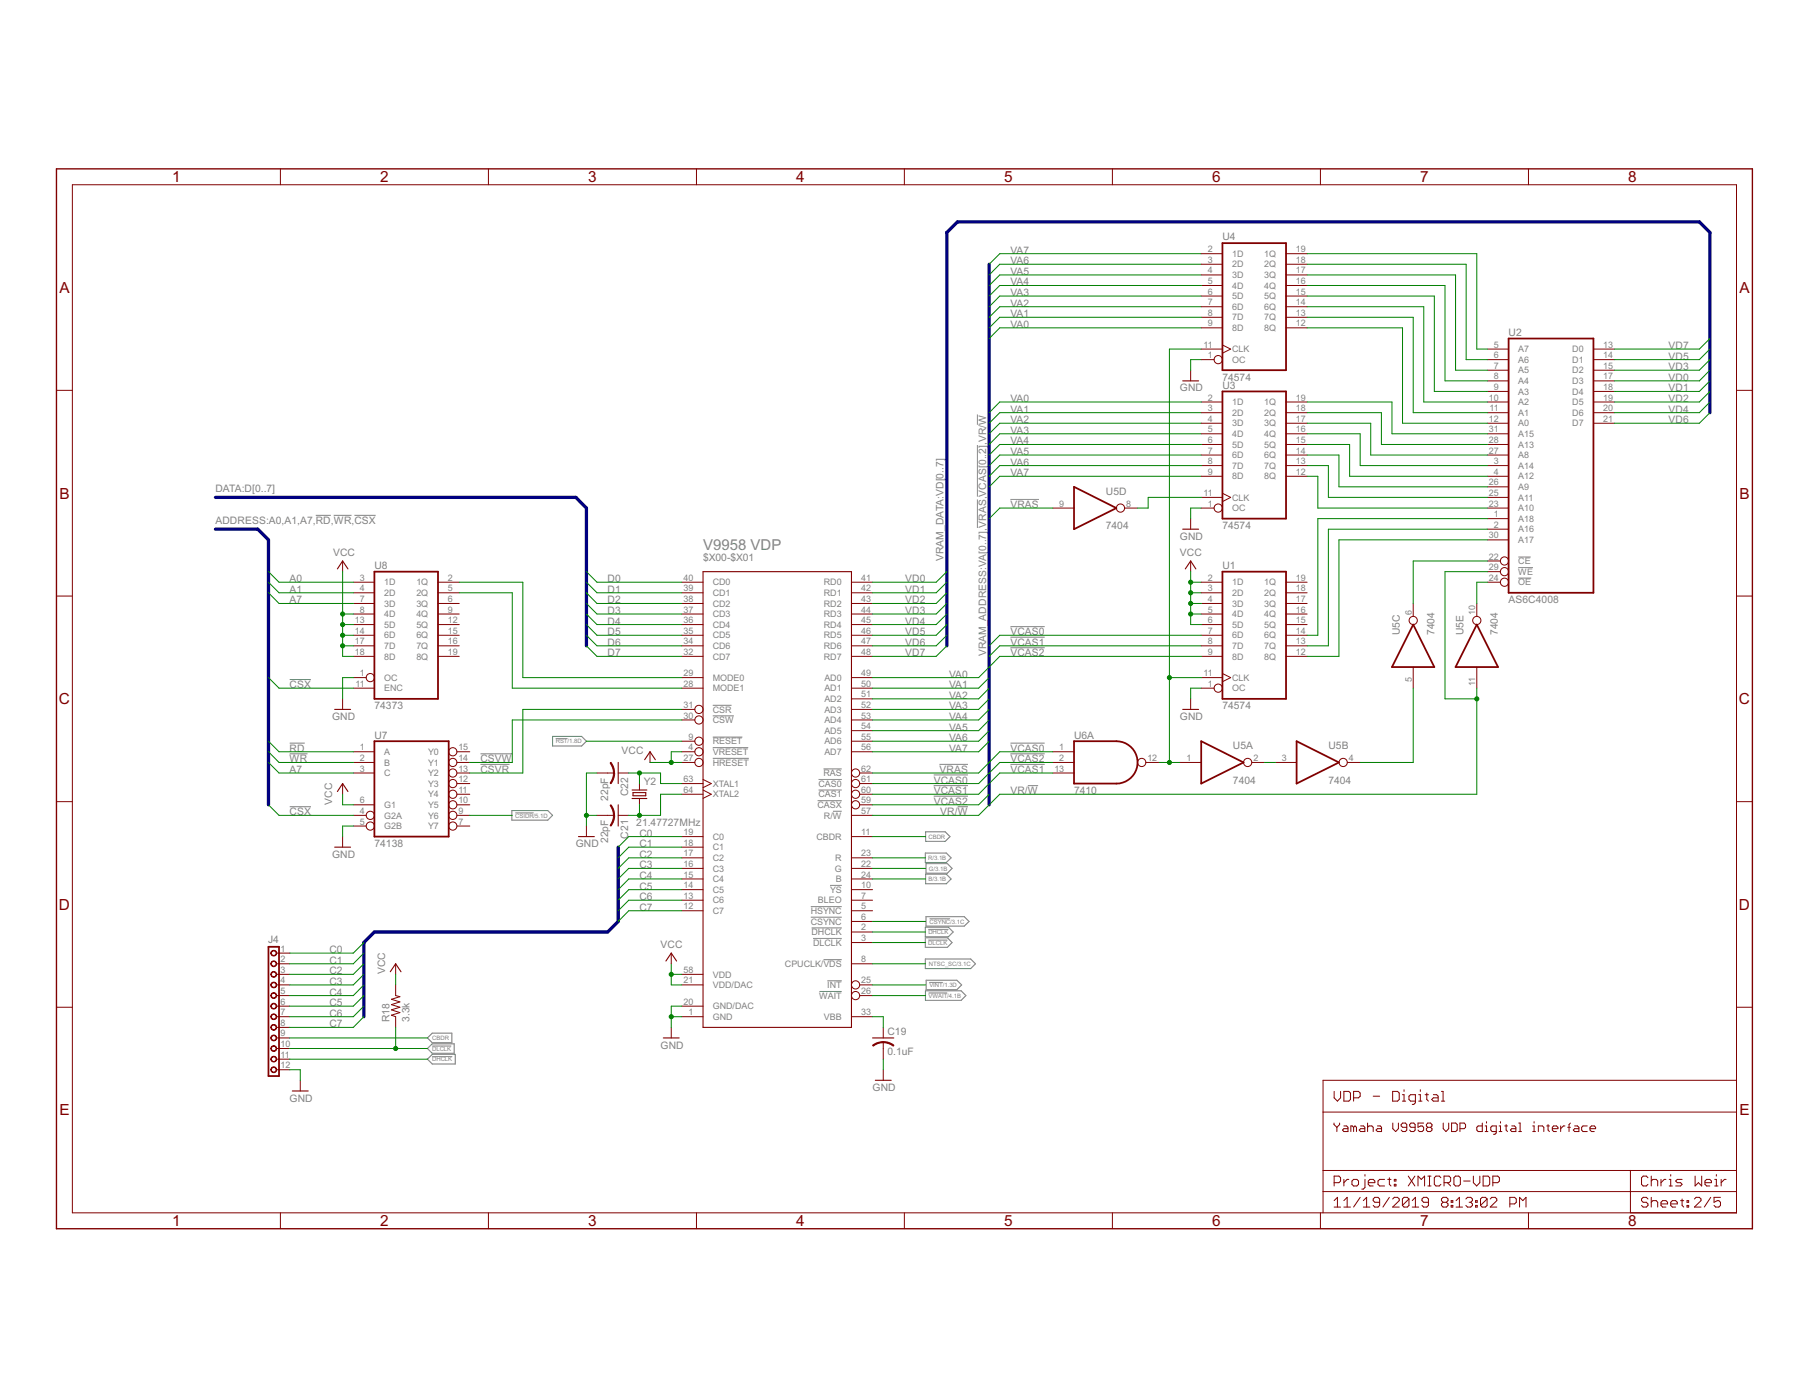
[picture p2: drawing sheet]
<svg xmlns="http://www.w3.org/2000/svg" width="279mm" height="216mm" viewBox="0 0 279 216" stroke-linecap="round" stroke-linejoin="round" font-family="sans-serif">
<g fill="none" stroke="#808080" stroke-width=".15">
<path d="M48.8 79.6h2.3M51.5 79.6h2.8M54.7 79.6h3.3M151 64v1.6M151 68.7v8M151 77.1v4.4M156.1 77.1h4.4M156.1 98.4h5.3M156.1 96.8h5.3M234.5 87.7h2.3M234.5 89.3h2M234.5 86h1.9"/>
<path d="M44.7 114.8h2.4M44.7 116.4h2.8M44.7 104.9h3.3M74.2 116.4h4.9M74.2 118h4.5M85.8 114.1h1.9M110.1 108.9h2.9M110.1 110.6h3.2M110.1 113.8h4.6M110.1 115.5h5.5M110.1 117.1h5.6M127.2 118.7h2.8"/>
<path d="M144.2 119.7h5.3M145.1 118h4.4M156.1 114.8h5.3M156.1 116.4h5.3M156.1 118h5.3M156.1 100h5.3M44.7 124.6h3.3M79.6 125.5h2.8M126.3 123.7h3.7M126.4 120.4h3.6M126.4 122h3.6M128.2 136.7h1.8"/>
<path d="M128.7 125.3h1.3M144.2 121.3h5.3M144.2 123h5.3M147.9 124.6h1.6M158.7 121.3h1.6M125.2 140h4.8M125.2 141.6h4.8M125.3 143.3h4.7M125.6 144.9h4.4M126.6 153.1h3.4M127.2 148.2h2.8M127.8 151.5h2.2"/>
<path d="M143.4 145.2h2.9M143.4 143.5h3.1M143.4 153.4h2.9M143.5 151.7h2.1M143.6 141.9h3.1M66.8 161.5h2.9M66.8 163.2h3"/>
</g>
<g fill="none" stroke="#808080" stroke-width=".17">
<path d="M85.3 113.7h4.5l.8 .8-.8 .7h-4.5zM79.1 125.2h5.5l.7 .7-.7 .8h-5.5zM142.9 131.7h3.3l.7 .8-.7 .7h-3.3zM143 135h3.2l.7 .7-.7 .8h-3.2zM143 128.5h3l.7 .7-.7 .7h-3zM143 133.4h3.3l.7 .7-.7 .8h-3.3zM142.9 143.2h3.6l.7 .7-.7 .8h-3.6zM142.9 144.8h3.4l.7 .8-.7 .7h-3.4zM142.9 148.1h7l.8 .7-.8 .8h-7zM142.9 153h5.5l.8 .8-.8 .7h-5.5zM143 141.6h5.9l.8 .7-.8 .7h-5.9zM143 151.4h4.8l.7 .7-.7 .7h-4.8z"/>
<path d="M66 160.3l.8-.7h3v1.4h-3zM66 161.9l.8-.7h3.3v1.5h-3.3zM66 163.6l.8-.8h3.5v1.5h-3.5z"/>
</g>
<path d="M8.7 26.1h262v163.7h-262z" fill="none" stroke="#800000" stroke-width=".21"/>
<g fill="none" stroke="#800000" stroke-width=".15">
<path d="M11.2 28.5h257v158.8h-257zM43.3 26.1v2.4M75.4 26.1v2.4M107.6 26.1v2.4M139.7 26.1v2.4M171.8 26.1v2.4M185.5 39.2h3.3M198.6 39.2h3.3M203.9 26.1v2.4M236.1 26.1v2.4M183.9 57.2v1.6M185.5 55.5h2"/>
<path d="M185.5 53.9h3.3M185.5 40.8h3.3M185.5 42.5h3.3M185.5 44.1h3.3M185.5 45.7h3.3M185.5 47.4h3.3M185.5 49h3.3M185.5 50.6h3.3M188.8 53.3l1.3 .6-1.3 .6M198.6 40.8h3.3M198.6 42.5h3.3M198.6 44.1h3.3"/>
<path d="M198.6 45.7h3.3M198.6 47.4h3.3M198.6 49h3.3M198.6 50.6h3.3M229.7 58.8h3.3M229.7 57.2h3.3M229.7 55.5h3.3M229.7 53.9h3.3M246.1 58.8h3.3M246.1 57.2h3.3M246.1 55.5h3.3M246.1 53.9h3.3"/>
<path d="M8.7 60.3h2.5M162.6 78.5h3.3M173.7 78.5h2M185.5 65.4h3.3M185.5 63.7h3.3M185.5 62.1h3.3M185.5 70.3h3.3M185.5 78.5h2M185.5 76.8h3.3M185.5 73.6h3.3M185.5 68.6h3.3M185.5 71.9h3.3"/>
<path d="M185.5 67h3.3M188.8 76.2l1.3 .6-1.3 .7M198.6 65.4h3.3M198.6 63.7h3.3M198.6 62.1h3.3M198.6 70.3h3.3M198.6 73.6h3.3M198.6 68.6h3.3M198.6 71.9h3.3M198.6 67h3.3M229.7 65.4h3.3M229.7 63.7h3.3"/>
<path d="M229.7 62.1h3.3M229.7 60.5h3.3M229.7 70.3h3.3M229.7 75.2h3.3M229.7 78.5h3.3M229.7 76.8h3.3M229.7 73.6h3.3M229.7 68.6h3.3M229.7 71.9h3.3M229.7 67h3.3M246.1 65.4h3.3M246.1 63.7h3.3"/>
<path d="M246.1 62.1h3.3M246.1 60.5h3.3M268.2 60.3h2.5M8.7 92.1h2.5M52.9 86.6v1.7M54.6 89.9h3.2M54.6 91.5h3.2M54.6 93.2h3.2M54.6 94.8h3.2M54.6 96.5h3.2M54.6 98.1h3.2M54.6 99.7h3.2"/>
<path d="M67.6 89.9h3.3M67.6 91.5h3.3M67.6 93.2h3.3M67.6 94.8h3.3M67.6 96.5h3.3M67.6 98.1h3.3M67.6 99.7h3.3M105.3 89.9h3.3M105.3 91.5h3.3M105.3 93.2h3.3M105.3 94.8h3.3M105.3 96.5h3.3"/>
<path d="M105.3 98.1h3.3M105.3 99.7h3.3M131.5 89.9h3.3M131.5 91.5h3.3M131.5 93.2h3.3M131.5 94.8h3.3M131.5 96.5h3.3M131.5 98.1h3.3M131.5 99.7h3.3M183.9 80.1v1.6M183.9 86.6v1.7M185.5 89.9h3.3"/>
<path d="M185.5 91.5h3.3M185.5 93.2h3.3M185.5 94.8h3.3M185.5 96.5h3.3M185.5 98.1h3.3M185.5 99.7h3.3M198.6 89.9h3.3M198.6 91.5h3.3M198.6 93.2h3.3M198.6 94.8h3.3M198.6 96.5h3.3M198.6 98.1h3.3"/>
<path d="M198.6 99.7h3.3M218.3 93.2v2M228.1 93.2v2M229.7 89.9h2M229.7 81.7h3.3M229.7 88.3h2M229.7 86.6h2M229.7 83.4h3.3M229.7 80.1h3.3M268.2 92.1h2.5M52.9 107.9v1.7M54.6 104.6h2"/>
<path d="M54.6 106.3h3.2M54.6 119.4h3.2M54.6 101.4h3.2M54.6 116.1h3.2M54.6 117.8h3.2M67.6 101.4h3.3M70.6 119.4h2M70.6 116.1h2M70.6 117.8h2M92.2 119.4h2.6M95.5 119.4h1.6M100.4 116.1v1.7"/>
<path d="M105.3 104.6h3.3M105.3 106.3h3.3M105.3 109.6h2M105.3 111.2h2M105.3 114.5h2M105.3 101.4h3.3M105.3 116.1h2M105.3 117.8h2M131.5 104.6h3.3M131.5 106.3h3.3M131.5 109.6h3.3M131.5 111.2h3.3"/>
<path d="M131.5 107.9h3.3M131.5 112.8h3.3M131.5 114.5h3.3M131.5 101.4h3.3M131.5 116.1h3.3M132.8 119.4h2M162.6 119.4h3.3M162.6 116.1h3.3M162.6 117.8h3.3M177 117.8h2M182.2 117.8h3.3M183.9 107.9v1.7"/>
<path d="M185.5 104.6h3.3M185.5 106.3h2M185.5 101.4h3.3M188.8 104l1.3 .6-1.3 .7M193.4 117.8h1.9M197 117.8h3.3M198.6 101.4h3.3M208.1 117.8h2M218.3 103v3.3M228.1 103v3.3M8.7 123.8h2.5M52.9 121v1.7"/>
<path d="M52.9 129.2v1.6M54.6 124.3h3.2M54.6 125.9h2M54.6 127.6h2M70.6 121h2M70.6 122.7h2M70.6 124.3h2M70.6 125.9h2M70.6 127.6h2M90.6 127.6v1.6M92.2 125.9h2.6M95.5 125.9h1.6"/>
<path d="M98.8 121v1M98.8 123.3v1M105.3 121h3.3M105.3 122.7h3.3M105.3 134.1h3.3M105.3 132.5h3.3M105.3 135.7h3.3M105.3 137.4h3.3M105.3 139h3.3M105.3 129.2h3.3M105.3 130.8h3.3M108.6 120.4l1.3 .6-1.3 .6"/>
<path d="M108.6 122l1.3 .7-1.3 .6M131.5 125.9h3.3M131.5 134.1h3.3M131.5 132.5h3.3M131.5 135.7h3.3M131.5 137.4h3.3M131.5 139h3.3M131.5 129.2h3.3M132.8 121h2M132.8 122.7h2M132.8 124.3h2M268.2 123.8h2.5"/>
<path d="M8.7 155.6h2.5M42.7 148.8h2M42.7 152.1h2M42.7 153.8h2M42.7 150.5h2M42.7 157h2M42.7 155.4h2M42.7 147.2h2M42.7 158.7h2M61.1 152.1v1.7l.7 .1-1.3 .4 1.3 .4-1.3 .5 1.3 .4-1.3 .4 1.3 .4-1.3 .4 .6 .2v1.7M61.1 148.8v1.7M103.7 147.2v1.6"/>
<path d="M103.7 158.7v1.6M105.3 140.7h3.3M105.3 152.1h3.3M105.3 150.5h3.3M105.3 157h3.3M105.3 155.4h3.3M131.5 140.7h3.3M131.5 142.3h3.3M131.5 143.9h3.3M131.5 145.6h3.3M131.5 148.8h3.3M131.5 157h3.3"/>
<path d="M132.8 152.1h2M132.8 153.8h2M136.4 158.7v1.6M268.2 155.6h2.5M42.7 160.3h2M42.7 161.9h2M42.7 163.6h2M42.7 165.2h2M46.4 166.8v1.7M136.4 161v2.6M136.4 165.2v1.6M204.3 171.7h63.9"/>
<path d="M206 173.4v.3l.5 .4M206.1 168.6v.9l.5 .6 .5-.6v-.9M206.5 174.1v.7M206.9 173.4v.3l-.4 .4M207.6 168.6h.7l.3 .2v1l-.3 .3h-.7zM207.6 173.9h.4l.2 .2v.7h-.6l-.3-.3 .3-.2h.6M209.1 169.5h.7l.3-.2v-.5l-.3-.2h-.7v1.5M209.1 174.1v.7M209.1 174.1l-.2-.2h-.3v.9M209.1 174.1l.2-.2 .2 .2v.7M210.1 173.9h.5l.2 .2v.7h-.7l-.2-.3 .2-.2h.7M211.2 174.1l.3-.2h.4l.2 .2v.7"/>
<path d="M211.2 173.4v1.4M212.1 169.3h1M212.7 173.9h.5l.2 .2v.7h-.7l-.2-.3 .2-.2h.7M215.1 168.6h.8l.2 .2v1l-.2 .3h-.8zM215.1 173.4v.9l.5 .5 .4-.5v-.9M216.6 170.1h.5M216.6 169.1h.3v1M216.9 168.3v.3M217.3 174.1h-.7l-.2-.2v-.2l.2-.3h.5l.2 .3v.8l-.2 .3h-.5l-.2-.3M218.6 174.1h-.7l-.2-.2v-.2l.2-.3h.5l.2 .3v.8l-.2 .3h-.5l-.2-.3M218.6 170.1h-.7l-.3-.3v-.5l.3-.2h.7v1.2l-.2 .3h-.3M219.1 170.1h.5"/>
<path d="M219.1 169.1h.3v1M219.4 168.3v.3M219.9 173.4h-.9v.7l.6-.2 .3 .2v.4l-.3 .3h-.4l-.2-.3M220.1 169.1h.5M220.4 168.8v1l.2 .3M220.5 174.1l-.2 .2v.2l.2 .3h.5l.2-.3v-.2l-.2-.2M220.5 174.1l-.2-.2v-.2l.2-.3h.5l.2 .3v.2l-.2 .2M220.5 174.1h.5M221.4 169.1h.5l.2 .2v.8h-.7l-.3-.3 .3-.3h.7M222.6 170.1h.5M222.6 168.6h.3v1.5M222.9 173.4v.9l.4 .5 .5-.5v-.9"/>
<path d="M224.2 173.4h.6l.3 .3v.8l-.3 .3h-.6zM225.5 174.3h.6l.3-.2v-.4l-.3-.3h-.6v1.4M228.9 173.4v1.4h-.6l-.2-.3v-.4l.2-.2h.6M229.4 173.9h.2v.9M229.4 174.8h.4M229.6 173.2v.2M231.1 174.8h-.6l-.2-.3v-.4l.2-.2h.6v1.1l-.2 .2h-.2M231.5 173.9h.3v.9M231.5 174.8h.5M231.8 173.2v.2M232.4 173.9h.4M232.6 173.7v.8l.2 .3"/>
<path d="M233.5 173.9h.4l.2 .2v.7h-.6l-.2-.3 .2-.2h.6M234.6 174.8h.4M234.6 173.4h.2v1.4M236.7 173.9h.2v.9M236.7 174.8h.5M236.9 173.2v.2M237.6 174.8v-.9h.6l.2 .2v.7M238.9 173.9h.4M239.1 173.7v.8l.2 .3M239.8 174.3h.8v-.2l-.2-.2h-.4l-.2 .2v.4l.2 .3h.4M241 173.9v.9M241.7 173.9h-.2l-.5 .4"/>
<path d="M242.1 174.1h.4M242.5 173.4l-.2 .3v1.1M243.2 173.9h.4l.3 .2v.7h-.7l-.2-.3 .2-.2h.7M245.2 173.9h-.7l-.2 .2v.4l.2 .3h.7M245.6 174.3h.8v-.2l-.2-.2h-.4l-.2 .2v.4l.2 .3h.4M268.2 166.8h-63.9v20.5M43.3 187.3v2.5M75.4 187.3v2.5M107.6 187.3v2.5M139.7 187.3v2.5M171.8 187.3v2.5M203.9 187.3v2.5"/>
<path d="M204.3 180.8h63.9M204.3 184h63.9M206.1 182.6h.7l.3-.2v-.5l-.3-.3h-.7v1.6M206.1 186.4h1M206.1 185.4l.5-.5v1.5M207.6 182.1v1.1M207.6 186.4h1M207.6 185.4l.5-.5v1.5M208.3 182.1h-.2l-.5 .5M209.1 182.1h.5l.2 .3v.5l-.2 .3h-.5l-.3-.3v-.5zM210.1 184.9l-1 1.5M210.6 186.4h1"/>
<path d="M210.6 185.4l.5-.5v1.5M210.8 182.1v1.3l-.2 .2h-.3M210.8 181.4v.2M211.3 182.6h1v-.2l-.2-.3h-.5l-.3 .3v.5l.3 .3h.5M213.1 185.7h-.8l-.2-.3v-.2l.2-.3h.5l.3 .3v1l-.3 .2h-.5l-.2-.2M213.8 182.1h-.7l-.3 .3v.5l.3 .3h.7M214.3 182.1h.5M214.6 181.9v1l.2 .3M214.6 184.9l-1 1.5M215.1 185.2l.2-.3h.6l.2 .3v.2l-1 1h1M215.3 182.1h.3v.3h-.3zM215.3 182.9h.3v.3h-.3z"/>
<path d="M217.5 181.6l1 1.6M217.6 185.2v1l-.2 .2h-.5l-.3-.2M217.6 185.2l-.2-.3h-.5l-.3 .3v1M217.6 185.2l-1 1M218.1 185.4l.5-.5v1.5M218.1 186.4h1M218.5 181.6l-1 1.6M219 183.2v-1.6l.5 .5 .5-.5v1.6M220.5 181.6h.5M220.5 183.2h.5M220.6 185.7h-.7l-.3-.3v-.2l.3-.3h.5l.2 .3v1l-.2 .2h-.5l-.3-.2M220.8 181.6v1.6"/>
<path d="M222.5 181.9l-.2-.3h-.5l-.3 .3v1l.3 .3h.5l.2-.3M222.9 185.7l-.3-.3v-.2l.3-.3h.5l.2 .3v.2l-.2 .3M222.9 185.7h.5M222.9 185.7l-.3 .2v.3l.3 .2h.5l.2-.2v-.3l-.2-.2M223 182.6h.8l.2-.2v-.5l-.2-.3h-.8v1.6M223.5 182.6l.5 .6M224.1 185.4h.3v.3h-.3zM224.1 186.2h.3v.2h-.3zM224.8 181.6h.5l.3 .3v1l-.3 .3h-.5l-.2-.3v-1zM224.9 186.4h1M224.9 185.4l.5-.5v1.5M226.1 182.4h1"/>
<path d="M226.4 185.2l.3-.3h.5l.2 .3v.2l-.2 .3M226.9 185.7h.3M227.2 185.7l.2 .2v.3l-.2 .2h-.5l-.3-.2M227.6 181.6v1l.5 .6 .5-.6v-1M227.9 185.4h.3v.3h-.3zM227.9 186.2h.3v.2h-.3zM229.1 181.6h.7l.3 .3v1l-.3 .3h-.7zM229.7 185.2l-.3-.3h-.5l-.2 .3v1M229.7 185.2v1l-.3 .2h-.5l-.2-.2M229.7 185.2l-1 1M230.2 185.2l.2-.3h.5l.3 .3v.2l-1 1h1M230.6 182.6h.7l.3-.2v-.5l-.3-.3h-.7v1.6"/>
<path d="M233.2 185.9h.7l.3-.2v-.5l-.3-.3h-.7v1.5M234.7 186.4v-1.5l.5 .5 .5-.5v1.5M236.1 187.3v2.5M251.8 180.8v6.5M254.5 181.9l-.2-.3h-.5l-.3 .3v1l.3 .3h.5l.2-.3M254.5 185.2l-.2-.3h-.5l-.3 .3v.2l.3 .3h.5l.2 .2v.3l-.2 .2h-.5l-.3-.2M255 182.4l.3-.3h.5l.2 .3v.8M255 181.6v1.6M255 184.9v1.5M255 185.7l.3-.3h.5l.2 .3v.7M256.5 182.1v1.1M256.5 185.9h1.1v-.2l-.3-.3h-.5l-.3 .3v.5l.3 .2h.5"/>
<path d="M257.3 182.1h-.3l-.5 .5M257.8 182.1h.2v1.1M257.8 183.2h.5M258 181.4v.2M258 185.9h1.1v-.2l-.3-.3h-.5l-.3 .3v.5l.3 .2h.5M259.6 185.4h.5M259.8 182.1h-.7l-.3 .3 .3 .2h.5l.2 .3-.2 .3h-.8M259.8 185.2v1l.3 .2M260.6 185.4h.2v.3h-.2zM260.6 186.2h.2v.2h-.2zM261.7 185.2l.3-.3h.5l.2 .3v.2l-1 1h1M261.8 181.6v1.6l.5-.6 .5 .6v-1.6"/>
<path d="M263.3 182.6h1v-.2l-.2-.3h-.5l-.3 .3v.5l.3 .3h.5M264.2 184.9l-1 1.5M264.8 182.1h.3v1.1M264.8 183.2h.5M265.1 181.4v.2M265.7 184.9h-1v.8l.5-.3h.3l.2 .3v.5l-.2 .2h-.5l-.3-.2M265.8 182.1v1.1M266.6 182.1h-.3l-.5 .5"/>
<circle cx="188.2" cy="55.5" r=".64"/>
<circle cx="173.1" cy="78.5" r=".64"/>
<circle cx="188.2" cy="78.5" r=".64"/>
<circle cx="218.3" cy="95.8" r=".64"/>
<circle cx="228.1" cy="95.8" r=".64"/>
<circle cx="232.4" cy="86.6" r=".64"/>
<circle cx="232.4" cy="88.3" r=".64"/>
<circle cx="232.4" cy="89.9" r=".64"/>
<circle cx="57.2" cy="104.6" r=".64"/>
<circle cx="69.9" cy="117.8" r=".64"/>
<circle cx="69.9" cy="119.4" r=".64"/>
<circle cx="69.9" cy="116.1" r=".64"/>
<circle cx="107.9" cy="114.5" r=".64"/>
<circle cx="107.9" cy="117.8" r=".64"/>
<circle cx="107.9" cy="111.2" r=".64"/>
<circle cx="107.9" cy="116.1" r=".64"/>
<circle cx="107.9" cy="109.6" r=".64"/>
<circle cx="132.1" cy="119.4" r=".64"/>
<circle cx="176.3" cy="117.8" r=".64"/>
<circle cx="188.2" cy="106.3" r=".64"/>
<circle cx="192.7" cy="117.8" r=".64"/>
<circle cx="207.5" cy="117.8" r=".64"/>
<circle cx="57.2" cy="127.6" r=".64"/>
<circle cx="57.2" cy="125.9" r=".64"/>
<circle cx="69.9" cy="121" r=".64"/>
<circle cx="69.9" cy="124.3" r=".64"/>
<circle cx="69.9" cy="125.9" r=".64"/>
<circle cx="69.9" cy="127.6" r=".64"/>
<circle cx="69.9" cy="122.7" r=".64"/>
<circle cx="132.1" cy="121" r=".64"/>
<circle cx="132.1" cy="122.7" r=".64"/>
<circle cx="132.1" cy="124.3" r=".64"/>
<circle cx="132.1" cy="152.1" r=".64"/>
<circle cx="132.1" cy="153.8" r=".64"/>
</g>
<g fill="none" stroke="#800000" stroke-width=".17">
<path d="M182.7 58.8h2.4M52.1 87.9l.8-1.3 .8 1.3M108.6 88.3h22.9v70.4h-22.9zM182.7 81.7h2.4M183.1 87.9l.8-1.3 .8 1.3M51.7 109.6h2.4M95.5 117.8v3.2M99.6 117.3l.8-1.2 .8 1.2M182.7 109.6h2.4M51.7 130.8h2.4M52.1 122.2l.8-1.2 .8 1.2M89.3 129.2h2.5"/>
<path d="M95.5 124.3v3.3M97.6 122h2.3M97.6 123.3h2.3M97.8 122.4h1.9v.5h-1.9zM60.3 150.1l.8-1.3 .8 1.3M102.8 148.4l.9-1.2 .8 1.2M45.1 168.5h2.5M102.4 160.3h2.5M134.8 160.3h3.2M135.2 166.8h2.4"/>
</g>
<g fill="none" stroke="#800000" stroke-width=".28">
<path d="M188.8 37.5h9.8v19.7h-9.8zM233 52.3h13.1v39.2h-13.1zM165.9 75.2l6.5 3.3-6.5 3.2zM188.8 60.5h9.8v19.6h-9.8zM57.8 88.3h9.8v19.6h-9.8zM188.8 88.3h9.8v19.6h-9.8zM218.3 96.5l3.2 6.5h-6.5zM228.1 96.5l3.3 6.5h-6.6zM57.8 114.5h11.5v14.7h-11.5zM165.9 114.5h6.5a3.3 3.3 0 0 1 3.3 3.2 3.3 3.3 0 0 1-3.3 3.3h-6.5zM185.5 114.5l6.6 3.3-6.6 3.2zM200.3 114.5l6.5 3.3-6.5 3.2z"/>
<path d="M41.5 146.2h1.6v20h-1.6z"/>
</g>
<g fill="#800000" stroke="#800000" stroke-width=".15">
<path d="M94.8 119.4h.1l-.1 .6-.3 .9-.1 .1-.2-.1a2.68 2.68 0 0 0 .6-1.5z" fill-rule="evenodd"/>
<path d="M94.2 117.8l.2-.1 .1 .2a2.39 2.39 0 0 1 .4 1.5h-.2a2.6 2.6 0 0 0-.5-1.6z" fill-rule="evenodd"/>
<path d="M94.8 125.9h.1l-.1 .7-.3 .8-.1 .2-.2-.1a2.82 2.82 0 0 0 .6-1.6z" fill-rule="evenodd"/>
<path d="M94.2 124.4l.2-.1a2.45 2.45 0 0 1 .5 1.6h-.2a2.6 2.6 0 0 0-.5-1.5z" fill-rule="evenodd"/>
<path d="M136.4 160.9a2.38 2.38 0 0 1 1.7 .5l-.1 .2a2.65 2.65 0 0 0-1.6-.6z" fill-rule="evenodd"/>
<path d="M134.8 161.4l1-.4 .6-.1v.1a2.34 2.34 0 0 0-1.5 .6z" fill-rule="evenodd"/>
<path d="M42 150.1a.45 .45 0 0 1 .7 .2 .45 .45 0 0 1-.3 .6 .45 .45 0 0 1-.6-.4h.1a.36 .36 0 0 1 .5-.4 .36 .36 0 0 1 .1 .6 .36 .36 0 0 1-.5-.1l-.2-.1z" fill-rule="evenodd"/>
<path d="M42 146.9a.46 .46 0 0 1 .7 .1 .46 .46 0 0 1-.3 .7 .46 .46 0 0 1-.6-.5h.1a.36 .36 0 0 1 .5-.3 .36 .36 0 0 1 .1 .5 .36 .36 0 0 1-.5 0l-.2-.2z" fill-rule="evenodd"/>
<path d="M42 148.5a.46 .46 0 0 1 .7 .1 .46 .46 0 0 1-.3 .7 .46 .46 0 0 1-.6-.5h.1a.36 .36 0 0 1 .5-.3 .36 .36 0 0 1 .2 .6 .36 .36 0 0 1-.6-.1l-.2-.2z" fill-rule="evenodd"/>
<path d="M42 155a.45 .45 0 0 1 .7 .2 .45 .45 0 0 1-.3 .6 .45 .45 0 0 1-.6-.4h.1a.36 .36 0 0 1 .5-.4 .36 .36 0 0 1 .1 .6 .36 .36 0 0 1-.5 0l-.2-.2z" fill-rule="evenodd"/>
<path d="M42 151.8a.46 .46 0 0 1 .7 .1 .46 .46 0 0 1-.3 .7 .46 .46 0 0 1-.6-.5h.1a.36 .36 0 0 1 .5-.3 .36 .36 0 0 1 .1 .5 .36 .36 0 0 1-.5 0l-.2-.2z" fill-rule="evenodd"/>
<path d="M42 153.4a.46 .46 0 0 1 .7 .1 .46 .46 0 0 1-.3 .7 .46 .46 0 0 1-.6-.4h.1a.36 .36 0 0 1 .5-.4 .36 .36 0 0 1 .2 .6 .36 .36 0 0 1-.6-.1l-.2-.1z" fill-rule="evenodd"/>
<path d="M42 159.9a.46 .46 0 0 1 .7 .2 .46 .46 0 0 1-.3 .6 .46 .46 0 0 1-.6-.4h.1a.36 .36 0 0 1 .5-.3 .36 .36 0 0 1 .1 .5 .36 .36 0 0 1-.5 0l-.2-.2z" fill-rule="evenodd"/>
<path d="M42 156.7a.46 .46 0 0 1 .7 .1 .46 .46 0 0 1-.3 .7 .46 .46 0 0 1-.6-.5h.1a.36 .36 0 0 1 .5-.3 .36 .36 0 0 1 .1 .6 .36 .36 0 0 1-.5-.1l-.2-.2z" fill-rule="evenodd"/>
<path d="M42 158.3a.46 .46 0 0 1 .7 .2 .46 .46 0 0 1-.3 .6 .46 .46 0 0 1-.6-.4h.1a.36 .36 0 0 1 .5-.4 .36 .36 0 0 1 .2 .6 .36 .36 0 0 1-.6-.1l-.2-.1z" fill-rule="evenodd"/>
<path d="M42 161.6a.46 .46 0 0 1 .7 .1 .46 .46 0 0 1-.3 .7 .46 .46 0 0 1-.6-.5h.1a.36 .36 0 0 1 .5-.3 .36 .36 0 0 1 .1 .6 .36 .36 0 0 1-.5-.1l-.2-.2z" fill-rule="evenodd"/>
<path d="M42 163.2a.46 .46 0 0 1 .7 .2 .46 .46 0 0 1-.3 .6 .46 .46 0 0 1-.6-.4h.1a.36 .36 0 0 1 .5-.4 .36 .36 0 0 1 .2 .6 .36 .36 0 0 1-.6-.1l-.2-.1z" fill-rule="evenodd"/>
<path d="M42 164.8a.46 .46 0 0 1 .7 .2 .46 .46 0 0 1-.3 .6 .46 .46 0 0 1-.6-.4h.1a.36 .36 0 0 1 .5-.3 .36 .36 0 0 1 .1 .5 .36 .36 0 0 1-.5 0l-.2-.2z" fill-rule="evenodd"/>
</g>
<path d="M152.8 40.8v83.5M33.3 76.8h55.6l1.7 1.7v21.2M264.1 63.7v-27.8l-1.6-1.6h-114.6l-1.7 1.6v63.8M33.3 81.7h6.5l1.7 1.7v40.9M95.5 130.8v11.5l-1.6 1.6h-36.1l-1.6 1.7v11.4" fill="none" stroke="#000080" stroke-width=".51"/>
<g fill="none" stroke="#008000" stroke-width=".15">
<path d="M185.5 39.2h-31.1l-1.6 1.6M201.9 39.2h26.2v14.7h1.6M185.5 55.5h-1.6v1.7M185.5 53.9h-4.9v63.9M185.5 50.6h-31.1l-1.6 1.7M185.5 49h-31.1l-1.6 1.6M185.5 47.4h-31.1l-1.6 1.6M185.5 45.7h-31.1l-1.6 1.7M185.5 44.1h-31.1l-1.6 1.6M185.5 42.5h-31.1l-1.6 1.6M185.5 40.8h-31.1l-1.6 1.7M201.9 40.8h24.5v14.7h3.3"/>
<path d="M201.9 50.6h14.7v14.8h13.1M201.9 49h16.4v14.7h11.4M201.9 42.5h22.9v14.7h4.9M201.9 47.4h18v14.7h9.8M201.9 45.7h19.6v14.8h8.2M201.9 44.1h21.3v14.7h6.5M264.1 53.9l-1.6 1.6h-13.1M264.1 52.3l-1.6 1.6h-13.1M264.1 55.5l-1.6 1.7h-13.1M264.1 58.8l-1.6 1.7h-13.1M264.1 57.2l-1.6 1.6h-13.1M162.6 78.5h-8.2l-1.6 1.6"/>
<path d="M185.5 78.5h-1.6v1.6M185.5 76.8h-8.2v1.7h-1.6M185.5 65.4h-31.1l-1.6 1.6M185.5 63.7h-31.1l-1.6 1.7M185.5 62.1h-31.1l-1.6 1.6M185.5 73.6h-31.1l-1.6 1.6M185.5 67h-31.1l-1.6 1.6M185.5 68.6h-31.1l-1.6 1.7M185.5 70.3h-31.1l-1.6 1.6M185.5 71.9h-31.1l-1.6 1.7M201.9 73.6h1.6v4.9h26.2M201.9 65.4h9.8v4.9h18"/>
<path d="M201.9 63.7h11.5v4.9h16.3M201.9 62.1h13.1v4.9h14.7M201.9 68.6h6.5v5h21.3M201.9 67h8.2v4.9h19.6M201.9 70.3h4.9v4.9h22.9M201.9 71.9h3.3v4.9h24.5M264.1 63.7l-1.6 1.7h-13.1M264.1 62.1l-1.6 1.6h-13.1M264.1 60.5l-1.6 1.6h-13.1M41.5 91.5l1.6 1.7h11.5M41.5 89.9l1.6 1.6h11.5M41.5 88.3l1.6 1.6h11.5"/>
<path d="M52.9 88.3v13.1h1.7M52.9 99.7h1.7M52.9 98.1h1.7M52.9 96.5h1.7M52.9 94.8h1.7M70.9 91.5h8.2v14.8h26.2M70.9 89.9h9.9v14.7h24.5M90.6 99.7l1.6 1.7h13.1M90.6 98.1l1.6 1.6h13.1M90.6 96.5l1.6 1.6h13.1M90.6 94.8l1.6 1.7h13.1M90.6 93.2l1.6 1.6h13.1"/>
<path d="M90.6 91.5l1.6 1.7h13.1M90.6 89.9l1.6 1.6h13.1M90.6 88.3l1.6 1.6h13.1M146.2 99.7l-1.6 1.7h-9.8M146.2 98.1l-1.6 1.6h-9.8M146.2 96.5l-1.6 1.6h-9.8M146.2 94.8l-1.6 1.7h-9.8M146.2 93.2l-1.6 1.6h-9.8M146.2 91.5l-1.6 1.7h-9.8M146.2 89.9l-1.6 1.6h-9.8M146.2 88.3l-1.6 1.6h-9.8M183.9 88.3v8.2h1.6"/>
<path d="M183.9 94.8h1.6M183.9 93.2h1.6M183.9 91.5h1.6M183.9 89.9h1.6M185.5 99.7h-31.1l-1.6 1.7M185.5 98.1h-31.1l-1.6 1.6M229.7 83.4h-22.9v18h-4.9M229.7 81.7h-24.5v18h-3.3M229.7 80.1h-26.2v18h-1.6M229.7 89.9h-1.6v3.3M229.7 88.3h-6.5v19.6h4.9M229.7 86.6h-11.4v6.6"/>
<path d="M41.5 116.1l1.6 1.7h11.5M41.5 114.5l1.6 1.6h11.5M41.5 117.8l1.6 1.6h11.5M41.5 104.6l1.6 1.7h11.5M54.6 104.6h-1.7v3.3M90.6 114.5h14.7M92.2 119.4h-1.6v8.2M97.1 119.4h4.9v1.6h3.3M98.8 119.4v1.6M100.4 117.8h4.9M105.3 111.2h-26.2v6.6h-6.5M105.3 116.1h-1.6v1.7"/>
<path d="M105.3 109.6h-24.5v9.8h-8.2M152.8 114.5l-1.6 1.6h-16.4M152.8 104.6l-1.6 1.7h-16.4M152.8 112.8l-1.6 1.7h-16.4M152.8 107.9l-1.6 1.7h-16.4M152.8 109.6l-1.6 1.6h-16.4M152.8 106.3l-1.6 1.6h-16.4M152.8 111.2l-1.6 1.6h-16.4M162.6 117.8h-8.2l-3.2 3.2h-16.4M162.6 116.1h-8.2l-3.2 3.3h-16.4M162.6 119.4h-8.2l-3.2 3.3h-16.4M179 117.8h3.2"/>
<path d="M180.6 104.6h4.9M185.5 101.4h-31.1l-3.2 3.2h-16.4M185.5 106.3h-1.6v1.6M195.3 117.8h1.7M218.3 106.3v11.5h-8.2M228.1 106.3v16.4h-73.7l-3.2 3.2h-16.4M41.5 124.3l1.6 1.6h11.5M52.9 122.7v1.6h1.7M54.6 127.6h-1.7v1.6M72.6 125.9h6.5M90.6 125.9h1.6M98.8 124.3v1.6"/>
<path d="M105.3 132.5h-8.2l-1.6 1.6M105.3 134.1h-8.2l-1.6 1.6M105.3 135.7h-8.2l-1.6 1.7M105.3 122.7h-3.3v3.2h-4.9M105.3 129.2h-8.2l-1.6 1.6M105.3 130.8h-8.2l-1.6 1.7M105.3 137.4h-8.2l-1.6 1.6M105.3 139h-8.2l-1.6 1.7M134.8 132.5h8.2M134.8 134.1h8.2M134.8 135.7h8.2M134.8 129.2h8.2"/>
<path d="M152.8 122.7l-1.6 1.6h-16.4M56.2 150.5l-1.6 1.6h-9.9M56.2 148.8l-1.6 1.7h-9.9M56.2 153.8l-1.6 1.6h-9.9M56.2 155.4l-1.6 1.6h-9.9M56.2 152.1l-1.6 1.7h-9.9M56.2 147.2l-1.6 1.6h-9.9M56.2 145.6l-1.6 1.6h-9.9M56.2 157l-1.6 1.7h-9.9M61.1 150.5v1.6M61.1 158.7v3.2M103.7 148.8v3.3h1.6"/>
<path d="M103.7 150.5h1.6M103.7 157h1.6M105.3 155.4h-1.6v3.3M105.3 140.7h-8.2l-1.6 1.6M134.8 152.1h8.2M134.8 157h1.6v1.7M134.8 153.8h8.2M134.8 148.8h8.2M134.8 142.3h8.2M134.8 145.6h8.2M134.8 143.9h8.2M44.7 165.2h1.7v1.6"/>
<path d="M44.7 160.3h21.3M44.7 161.9h21.3M44.7 163.6h21.3M136.4 163.6v1.6"/>
</g>
<g fill="#008000" stroke="#008000" stroke-width=".15">
<circle cx="103.7" cy="117.8" r=".32"/>
<circle cx="52.9" cy="99.7" r=".32"/>
<circle cx="52.9" cy="98.1" r=".32"/>
<circle cx="52.9" cy="96.5" r=".32"/>
<circle cx="52.9" cy="94.8" r=".32"/>
<circle cx="183.9" cy="94.8" r=".32"/>
<circle cx="183.9" cy="93.2" r=".32"/>
<circle cx="183.9" cy="91.5" r=".32"/>
<circle cx="183.9" cy="89.9" r=".32"/>
<circle cx="103.7" cy="150.5" r=".32"/>
<circle cx="90.6" cy="125.9" r=".32"/>
<circle cx="103.7" cy="157" r=".32"/>
<circle cx="98.8" cy="119.4" r=".32"/>
<circle cx="98.8" cy="125.9" r=".32"/>
<circle cx="228.1" cy="107.9" r=".32"/>
<circle cx="180.6" cy="117.8" r=".32"/>
<circle cx="180.6" cy="104.6" r=".32"/>
<circle cx="61.1" cy="161.9" r=".32"/>
</g>
<g font-size="2.6" fill="#800000">
<text x="26.6" y="28.1">1</text>
<text x="58.7" y="28.1">2</text>
<text x="90.8" y="28.1">3</text>
<text x="123" y="28.1">4</text>
<text x="155.1" y="28.1">5</text>
<text x="187.2" y="28.1">6</text>
<text x="219.3" y="28.1">7</text>
<text x="251.5" y="28.1">8</text>
<text x="9.2" y="45.2">A</text>
<text x="268.6" y="45.2">A</text>
<text x="9.2" y="77">B</text>
<text x="268.6" y="77">B</text>
<text x="9.1" y="108.7">C</text>
<text x="268.6" y="108.7">C</text>
<text x="9.1" y="140.5">D</text>
<text x="268.6" y="140.5">D</text>
<text x="9.2" y="172.3">E</text>
<text x="268.6" y="172.3">E</text>
<text x="26.6" y="189.4">1</text>
<text x="58.7" y="189.4">2</text>
<text x="90.8" y="189.4">3</text>
<text x="123" y="189.4">4</text>
<text x="155.1" y="189.4">5</text>
<text x="187.2" y="189.4">6</text>
<text x="219.3" y="189.4">7</text>
<text x="251.5" y="189.4">8</text>
</g>
<text font-size="2.6" fill="#808080" x="108.6" y="85">V9958 VDP</text>
<g font-size="1.8" fill="#808080">
<text x="156.1" y="39.2">VA7</text>
<text x="156.1" y="40.8">VA6</text>
<text x="188.8" y="37.1">U4</text>
<text x="156.1" y="47.4">VA2</text>
<text x="156.1" y="45.7">VA3</text>
<text x="156.1" y="44.1">VA4</text>
<text x="156.1" y="42.5">VA5</text>
<text x="156.1" y="50.6">VA0</text>
<text x="156.1" y="49">VA1</text>
<text x="233" y="51.9">U2</text>
<text x="257.7" y="53.9">VD7</text>
<text x="188.8" y="58.8">74574</text>
<text x="257.7" y="55.5">VD5</text>
<text x="257.7" y="57.2">VD3</text>
<text x="257.7" y="58.8">VD0</text>
<text x="156.1" y="62.1">VA0</text>
<text x="156.1" y="63.7">VA1</text>
<text x="156.1" y="65.4">VA2</text>
<text x="182.3" y="60.5">GND</text>
<text x="188.8" y="60">U3</text>
<text x="257.7" y="65.4">VD6</text>
<text x="257.7" y="63.7">VD4</text>
<text x="257.7" y="62.1">VD2</text>
<text x="257.7" y="60.5">VD1</text>
<text x="156.1" y="67">VA3</text>
<text x="156.1" y="68.6">VA4</text>
<text x="156.1" y="70.3">VA5</text>
<text x="156.1" y="71.9">VA6</text>
<text x="33.3" y="76">DATA:D[0..7]</text>
<text x="156.1" y="73.5">VA7</text>
<text x="170.8" y="76.4">U5D</text>
<text x="33.3" y="80.9">ADDRESS:A0,A1,A7,RD,WR,CSX</text>
<text x="156.1" y="78.5">VRAS</text>
<text x="170.8" y="81.7">7404</text>
<text x="182.3" y="83.4">GND</text>
<text x="188.8" y="81.7">74574</text>
<text x="44.7" y="89.9">A0</text>
<text x="51.4" y="85.8">VCC</text>
<text x="57.8" y="87.9">U8</text>
<text x="93.8" y="89.9">D0</text>
<text x="108.6" y="86.6">$X00-$X01</text>
<text x="139.8" y="89.9">VD0</text>
<text x="145.7" y="86.6" transform="rotate(-90 145.7 86.6)">VRAM_DATA:VD[0..7]</text>
<text x="182.3" y="85.8">VCC</text>
<text x="188.8" y="87.9">U1</text>
<text x="44.7" y="91.6">A1</text>
<text x="44.7" y="93.2">A7</text>
<text x="93.8" y="94.8">D3</text>
<text x="93.8" y="93.2">D2</text>
<text x="93.8" y="91.6">D1</text>
<text x="139.8" y="94.8">VD3</text>
<text x="139.8" y="93.2">VD2</text>
<text x="139.8" y="91.6">VD1</text>
<text x="233" y="93.2">AS6C4008</text>
<text x="93.8" y="101.4">D7</text>
<text x="93.8" y="99.7">D6</text>
<text x="93.8" y="98.1">D5</text>
<text x="93.8" y="96.5">D4</text>
<text x="139.8" y="101.4">VD7</text>
<text x="139.8" y="99.7">VD6</text>
<text x="139.8" y="98.1">VD5</text>
<text x="139.8" y="96.5">VD4</text>
<text x="152.3" y="101.4" transform="rotate(-90 152.3 101.4)">VRAM_ADDRESS:VA[0..7],VRAS,VCAS[0..2],VR/W</text>
<text x="156.1" y="101.4">VCAS2</text>
<text x="156.1" y="99.7">VCAS1</text>
<text x="156.1" y="98.1">VCAS0</text>
<text x="216.2" y="98.1" transform="rotate(-90 216.2 98.1)">U5C</text>
<text x="221.5" y="98.1" transform="rotate(-90 221.5 98.1)">7404</text>
<text x="226" y="98.1" transform="rotate(-90 226 98.1)">U5E</text>
<text x="231.4" y="98.1" transform="rotate(-90 231.4 98.1)">7404</text>
<text x="44.7" y="106.3">CSX</text>
<text x="146.6" y="104.6">VA0</text>
<text x="146.6" y="106.3">VA1</text>
<text x="146.6" y="107.9">VA2</text>
<text x="51.3" y="111.2">GND</text>
<text x="57.8" y="109.6">74373</text>
<text x="146.6" y="109.6">VA3</text>
<text x="146.6" y="111.2">VA4</text>
<text x="146.6" y="112.8">VA5</text>
<text x="182.3" y="111.2">GND</text>
<text x="188.8" y="109.6">74574</text>
<text x="44.7" y="116.1">RD</text>
<text x="44.7" y="117.7">WR</text>
<text x="44.7" y="119.4">A7</text>
<text x="57.8" y="114.1">U7</text>
<text x="74.2" y="119.4">CSVR</text>
<text x="74.2" y="117.7">CSVW</text>
<text x="96" y="116.4">VCC</text>
<text x="145.1" y="119.4">VRAS</text>
<text x="146.6" y="116.1">VA7</text>
<text x="146.6" y="114.5">VA6</text>
<text x="156.1" y="117.7">VCAS2</text>
<text x="156.1" y="119.4">VCAS1</text>
<text x="156.1" y="116.1">VCAS0</text>
<text x="165.9" y="114.1">U6A</text>
<text x="190.4" y="115.7">U5A</text>
<text x="205.2" y="115.7">U5B</text>
<text x="44.7" y="125.9">CSX</text>
<text x="51.3" y="124.3" transform="rotate(-90 51.3 124.3)">VCC</text>
<text x="93.9" y="123.7" transform="rotate(-90 93.9 123.7)">22pF</text>
<text x="97" y="123" transform="rotate(-90 97 123)">C22</text>
<text x="99.4" y="121.2">Y2</text>
<text x="144.2" y="124.3">VCAS2</text>
<text x="144.2" y="122.7">VCAS1</text>
<text x="144.2" y="121">VCAS0</text>
<text x="145.2" y="125.9">VR/W</text>
<text x="156.1" y="122.7">VR/W</text>
<text x="165.9" y="122.7">7410</text>
<text x="190.4" y="121">7404</text>
<text x="205.2" y="121">7404</text>
<text x="57.8" y="130.8">74138</text>
<text x="88.9" y="130.8">GND</text>
<text x="93.9" y="130.2" transform="rotate(-90 93.9 130.2)">22pF</text>
<text x="97" y="129.5" transform="rotate(-90 97 129.5)">C21</text>
<text x="98.3" y="127.6">21.47727MHz</text>
<text x="98.8" y="129.2">C0</text>
<text x="98.8" y="130.8">C1</text>
<text x="51.3" y="132.5">GND</text>
<text x="98.8" y="132.5">C2</text>
<text x="98.8" y="134.1">C3</text>
<text x="98.8" y="135.7">C4</text>
<text x="98.8" y="137.4">C5</text>
<text x="98.8" y="139">C6</text>
<text x="98.8" y="140.7">C7</text>
<text x="41.4" y="145.6">J4</text>
<text x="50.9" y="147.2">C0</text>
<text x="50.9" y="148.8">C1</text>
<text x="102" y="146.4">VCC</text>
<text x="50.9" y="150.5">C2</text>
<text x="50.9" y="152.1">C3</text>
<text x="50.9" y="153.8">C4</text>
<text x="50.9" y="155.4">C5</text>
<text x="59.5" y="150.5" transform="rotate(-90 59.5 150.5)">VCC</text>
<text x="50.9" y="157">C6</text>
<text x="50.9" y="158.7">C7</text>
<text x="60.1" y="157.8" transform="rotate(-90 60.1 157.8)">R18</text>
<text x="63.2" y="157.8" transform="rotate(-90 63.2 157.8)">3.3k</text>
<text x="102" y="161.9">GND</text>
<text x="137.1" y="159.9">C19</text>
<text x="137.1" y="163">0.1uF</text>
<text x="44.7" y="170.1">GND</text>
<text x="134.8" y="168.5">GND</text>
</g>
<g font-size="1.5" fill="#808080">
<text x="186.5" y="38.9">2</text>
<text x="186.5" y="40.6">3</text>
<text x="190.3" y="39.7">1D</text>
<text x="190.3" y="41.3">2D</text>
<text x="195.3" y="41.3">2Q</text>
<text x="195.3" y="39.7">1Q</text>
<text x="200.1" y="40.6">18</text>
<text x="200.1" y="38.9">19</text>
<text x="186.5" y="42.2">4</text>
<text x="186.5" y="43.9">5</text>
<text x="186.5" y="45.5">6</text>
<text x="186.5" y="47.1">7</text>
<text x="190.3" y="42.9">3D</text>
<text x="190.3" y="44.6">4D</text>
<text x="190.3" y="46.2">5D</text>
<text x="190.3" y="47.9">6D</text>
<text x="195.3" y="47.8">6Q</text>
<text x="195.3" y="46.2">5Q</text>
<text x="195.3" y="44.6">4Q</text>
<text x="195.3" y="42.9">3Q</text>
<text x="200.1" y="47.1">14</text>
<text x="200.1" y="45.5">15</text>
<text x="200.1" y="43.9">16</text>
<text x="200.1" y="42.2">17</text>
<text x="185.9" y="53.7">11</text>
<text x="186.5" y="48.8">8</text>
<text x="186.5" y="50.4">9</text>
<text x="190.3" y="49.5">7D</text>
<text x="190.3" y="51.1">8D</text>
<text x="195.3" y="51.1">8Q</text>
<text x="195.3" y="49.5">7Q</text>
<text x="200.1" y="50.4">12</text>
<text x="200.1" y="48.8">13</text>
<text x="230.7" y="53.7">5</text>
<text x="247.6" y="53.7">13</text>
<text x="186.5" y="55.3">1</text>
<text x="190.3" y="56">OC</text>
<text x="190.3" y="54.4">CLK</text>
<text x="230.7" y="58.6">8</text>
<text x="230.7" y="57">7</text>
<text x="230.7" y="55.3">6</text>
<text x="234.5" y="59.3">A4</text>
<text x="234.5" y="57.7">A5</text>
<text x="234.5" y="56">A6</text>
<text x="234.5" y="54.4">A7</text>
<text x="242.8" y="54.4">D0</text>
<text x="242.8" y="56">D1</text>
<text x="242.8" y="57.7">D2</text>
<text x="242.8" y="59.3">D3</text>
<text x="247.6" y="55.3">14</text>
<text x="247.6" y="57">15</text>
<text x="247.6" y="58.6">17</text>
<text x="186.5" y="61.9">2</text>
<text x="186.5" y="63.5">3</text>
<text x="186.5" y="65.1">4</text>
<text x="190.3" y="62.6">1D</text>
<text x="190.3" y="64.2">2D</text>
<text x="190.3" y="65.9">3D</text>
<text x="195.3" y="65.8">3Q</text>
<text x="195.3" y="64.2">2Q</text>
<text x="195.3" y="62.6">1Q</text>
<text x="200.1" y="65.1">17</text>
<text x="200.1" y="63.5">18</text>
<text x="200.1" y="61.9">19</text>
<text x="230" y="65.1">12</text>
<text x="230" y="61.9">10</text>
<text x="230.1" y="63.5">11</text>
<text x="230.7" y="60.2">9</text>
<text x="234.5" y="65.9">A0</text>
<text x="234.5" y="64.2">A1</text>
<text x="234.5" y="62.6">A2</text>
<text x="234.5" y="60.9">A3</text>
<text x="242.8" y="60.9">D4</text>
<text x="242.8" y="62.6">D5</text>
<text x="242.8" y="64.2">D6</text>
<text x="242.8" y="65.8">D7</text>
<text x="247.6" y="60.2">18</text>
<text x="247.6" y="61.9">19</text>
<text x="247.6" y="63.5">20</text>
<text x="247.6" y="65.1">21</text>
<text x="186.5" y="66.8">5</text>
<text x="186.5" y="68.4">6</text>
<text x="186.5" y="70">7</text>
<text x="186.5" y="71.7">8</text>
<text x="190.3" y="67.5">4D</text>
<text x="190.3" y="69.1">5D</text>
<text x="190.3" y="70.8">6D</text>
<text x="195.3" y="70.8">6Q</text>
<text x="195.3" y="69.1">5Q</text>
<text x="195.3" y="67.5">4Q</text>
<text x="200.1" y="71.7">13</text>
<text x="200.1" y="70">14</text>
<text x="200.1" y="68.4">15</text>
<text x="200.1" y="66.8">16</text>
<text x="230" y="70">27</text>
<text x="230" y="68.4">28</text>
<text x="230" y="66.8">31</text>
<text x="230.7" y="71.7">3</text>
<text x="234.5" y="70.8">A8</text>
<text x="234.5" y="69.1">A13</text>
<text x="234.5" y="67.5">A15</text>
<text x="185.9" y="76.6">11</text>
<text x="186.5" y="73.3">9</text>
<text x="190.3" y="72.4">7D</text>
<text x="190.3" y="74">8D</text>
<text x="190.3" y="77.3">CLK</text>
<text x="195.3" y="74">8Q</text>
<text x="195.3" y="72.4">7Q</text>
<text x="200.1" y="73.3">12</text>
<text x="230" y="75">26</text>
<text x="230" y="76.6">25</text>
<text x="230.7" y="73.3">4</text>
<text x="234.5" y="75.7">A9</text>
<text x="234.5" y="77.3">A11</text>
<text x="234.5" y="74">A12</text>
<text x="234.5" y="72.4">A14</text>
<text x="163.6" y="78.2">9</text>
<text x="173.9" y="78.2">8</text>
<text x="186.5" y="78.2">1</text>
<text x="190.3" y="79">OC</text>
<text x="230" y="78.2">23</text>
<text x="230" y="83.1">30</text>
<text x="230.7" y="81.5">2</text>
<text x="230.7" y="79.9">1</text>
<text x="234.5" y="79">A10</text>
<text x="234.5" y="82.2">A16</text>
<text x="234.5" y="83.9">A17</text>
<text x="234.5" y="80.6">A18</text>
<text x="55.6" y="89.7">3</text>
<text x="69.2" y="89.7">2</text>
<text x="105.6" y="89.7">40</text>
<text x="133" y="89.7">41</text>
<text x="186.5" y="89.7">2</text>
<text x="200.1" y="89.7">19</text>
<text x="230" y="88.1">29</text>
<text x="230" y="89.7">24</text>
<text x="230" y="86.4">22</text>
<text x="234.5" y="88.8">WE</text>
<text x="234.5" y="87.1">CE</text>
<text x="55.6" y="91.3">4</text>
<text x="55.6" y="93">7</text>
<text x="55.6" y="94.6">8</text>
<text x="59.3" y="90.4">1D</text>
<text x="59.3" y="92">2D</text>
<text x="59.3" y="93.7">3D</text>
<text x="59.3" y="95.3">4D</text>
<text x="64.3" y="90.4">1Q</text>
<text x="64.3" y="92">2Q</text>
<text x="64.3" y="93.7">3Q</text>
<text x="64.3" y="95.3">4Q</text>
<text x="69.2" y="91.3">5</text>
<text x="69.2" y="93">6</text>
<text x="69.2" y="94.6">9</text>
<text x="105.6" y="91.3">39</text>
<text x="105.6" y="93">38</text>
<text x="105.6" y="94.6">37</text>
<text x="110.1" y="90.4">CD0</text>
<text x="110.1" y="92">CD1</text>
<text x="110.1" y="93.7">CD2</text>
<text x="110.1" y="95.3">CD3</text>
<text x="127.2" y="90.4">RD0</text>
<text x="127.2" y="92">RD1</text>
<text x="127.2" y="93.7">RD2</text>
<text x="127.2" y="95.3">RD3</text>
<text x="133" y="91.3">42</text>
<text x="133" y="93">43</text>
<text x="133" y="94.6">44</text>
<text x="186.5" y="91.3">3</text>
<text x="186.5" y="93">4</text>
<text x="186.5" y="94.6">5</text>
<text x="190.3" y="90.4">1D</text>
<text x="190.3" y="92">2D</text>
<text x="190.3" y="93.7">3D</text>
<text x="190.3" y="95.3">4D</text>
<text x="195.3" y="95.3">4Q</text>
<text x="195.3" y="93.7">3Q</text>
<text x="195.3" y="92">2Q</text>
<text x="195.3" y="90.4">1Q</text>
<text x="200.1" y="94.6">16</text>
<text x="200.1" y="93">17</text>
<text x="200.1" y="91.3">18</text>
<text x="218" y="95" transform="rotate(-90 218 95)">6</text>
<text x="227.9" y="95" transform="rotate(-90 227.9 95)">10</text>
<text x="234.5" y="90.4">OE</text>
<text x="54.8" y="96.2">13</text>
<text x="54.8" y="97.9">14</text>
<text x="54.8" y="99.5">17</text>
<text x="54.8" y="101.1">18</text>
<text x="59.3" y="97">5D</text>
<text x="59.3" y="98.6">6D</text>
<text x="59.3" y="100.2">7D</text>
<text x="59.3" y="101.9">8D</text>
<text x="64.3" y="96.9">5Q</text>
<text x="64.3" y="98.6">6Q</text>
<text x="64.3" y="100.2">7Q</text>
<text x="64.3" y="101.9">8Q</text>
<text x="69.2" y="96.2">12</text>
<text x="69.2" y="97.9">15</text>
<text x="69.2" y="99.5">16</text>
<text x="69.2" y="101.1">19</text>
<text x="105.6" y="96.2">36</text>
<text x="105.6" y="97.9">35</text>
<text x="105.6" y="99.5">34</text>
<text x="105.6" y="101.1">32</text>
<text x="110.1" y="97">CD4</text>
<text x="110.1" y="98.6">CD5</text>
<text x="110.1" y="100.2">CD6</text>
<text x="110.1" y="101.9">CD7</text>
<text x="127.2" y="96.9">RD4</text>
<text x="127.2" y="98.6">RD5</text>
<text x="127.2" y="100.2">RD6</text>
<text x="127.2" y="101.9">RD7</text>
<text x="133" y="96.2">45</text>
<text x="133" y="97.9">46</text>
<text x="133" y="99.5">47</text>
<text x="133" y="101.1">48</text>
<text x="186.5" y="96.2">6</text>
<text x="186.5" y="97.9">7</text>
<text x="186.5" y="99.5">8</text>
<text x="186.5" y="101.1">9</text>
<text x="190.3" y="97">5D</text>
<text x="190.3" y="98.6">6D</text>
<text x="190.3" y="100.2">7D</text>
<text x="190.3" y="101.9">8D</text>
<text x="195.3" y="101.9">8Q</text>
<text x="195.3" y="100.2">7Q</text>
<text x="195.3" y="98.6">6Q</text>
<text x="195.3" y="96.9">5Q</text>
<text x="200.1" y="101.1">12</text>
<text x="200.1" y="99.5">13</text>
<text x="200.1" y="97.9">14</text>
<text x="200.1" y="96.2">15</text>
<text x="54.9" y="106.1">11</text>
<text x="55.6" y="104.4">1</text>
<text x="59.3" y="105.1">OC</text>
<text x="59.3" y="106.8">ENC</text>
<text x="105.6" y="104.4">29</text>
<text x="105.6" y="106.1">28</text>
<text x="110.1" y="105.1">MODE0</text>
<text x="110.1" y="106.8">MODE1</text>
<text x="127.3" y="105.1">AD0</text>
<text x="127.3" y="106.8">AD1</text>
<text x="133" y="104.4">49</text>
<text x="133" y="106.1">50</text>
<text x="133" y="107.7">51</text>
<text x="185.9" y="104.4">11</text>
<text x="186.5" y="106.1">1</text>
<text x="190.3" y="106.8">OC</text>
<text x="190.3" y="105.1">CLK</text>
<text x="218" y="105.3" transform="rotate(-90 218 105.3)">5</text>
<text x="227.9" y="105.9" transform="rotate(-90 227.9 105.9)">11</text>
<text x="105.6" y="109.3">31</text>
<text x="105.6" y="111">30</text>
<text x="110.1" y="110">CSR</text>
<text x="110.1" y="111.7">CSW</text>
<text x="127.3" y="108.4">AD2</text>
<text x="127.3" y="110">AD3</text>
<text x="127.3" y="111.7">AD4</text>
<text x="127.3" y="113.3">AD5</text>
<text x="133" y="109.3">52</text>
<text x="133" y="111">53</text>
<text x="133" y="112.6">54</text>
<text x="55.6" y="115.9">1</text>
<text x="55.6" y="117.5">2</text>
<text x="55.6" y="119.1">3</text>
<text x="59.3" y="116.6">A</text>
<text x="59.3" y="118.2">B</text>
<text x="59.3" y="119.9">C</text>
<text x="66.1" y="119.9">Y2</text>
<text x="66.1" y="118.2">Y1</text>
<text x="66.1" y="116.6">Y0</text>
<text x="70.8" y="119.1">13</text>
<text x="70.8" y="117.5">14</text>
<text x="70.8" y="115.9">15</text>
<text x="105.6" y="117.5">27</text>
<text x="106.3" y="114.2">9</text>
<text x="106.3" y="115.9">4</text>
<text x="110.1" y="115">RESET</text>
<text x="110.1" y="116.6">VRESET</text>
<text x="110.1" y="118.2">HRESET</text>
<text x="127.2" y="119.9">RAS</text>
<text x="127.3" y="115">AD6</text>
<text x="127.3" y="116.6">AD7</text>
<text x="133" y="114.2">55</text>
<text x="133" y="119.1">62</text>
<text x="133" y="115.9">56</text>
<text x="162.8" y="119.1">13</text>
<text x="163.6" y="115.9">1</text>
<text x="163.6" y="117.5">2</text>
<text x="177.2" y="117.5">12</text>
<text x="183.3" y="117.5">1</text>
<text x="193.6" y="117.5">2</text>
<text x="198" y="117.5">3</text>
<text x="208.3" y="117.5">4</text>
<text x="55.6" y="125.7">4</text>
<text x="55.6" y="124.1">6</text>
<text x="59.3" y="124.8">G1</text>
<text x="66.1" y="124.8">Y5</text>
<text x="66.1" y="123.1">Y4</text>
<text x="66.1" y="121.5">Y3</text>
<text x="70.8" y="125.7">9</text>
<text x="70.8" y="124.1">10</text>
<text x="70.8" y="122.4">11</text>
<text x="70.8" y="120.8">12</text>
<text x="105.6" y="120.8">63</text>
<text x="105.6" y="122.4">64</text>
<text x="110.1" y="121.5">XTAL1</text>
<text x="110.1" y="123.1">XTAL2</text>
<text x="126.3" y="124.8">CASX</text>
<text x="126.4" y="121.5">CAS0</text>
<text x="126.4" y="123.1">CAS1</text>
<text x="133" y="120.8">61</text>
<text x="133" y="122.4">60</text>
<text x="133" y="124.1">59</text>
<text x="133" y="125.7">57</text>
<text x="55.6" y="127.3">5</text>
<text x="59.3" y="126.4">G2A</text>
<text x="59.3" y="128.1">G2B</text>
<text x="66.1" y="128">Y7</text>
<text x="66.1" y="126.4">Y6</text>
<text x="70.8" y="127.3">7</text>
<text x="105.6" y="129">19</text>
<text x="105.6" y="130.6">18</text>
<text x="110.1" y="129.7">C0</text>
<text x="110.1" y="131.3">C1</text>
<text x="126.1" y="129.7">CBDR</text>
<text x="127.3" y="126.4">R/W</text>
<text x="133" y="129">11</text>
<text x="105.6" y="132.2">17</text>
<text x="105.6" y="133.9">16</text>
<text x="105.6" y="135.5">15</text>
<text x="105.6" y="137.2">14</text>
<text x="110.1" y="133">C2</text>
<text x="110.1" y="134.6">C3</text>
<text x="110.1" y="136.2">C4</text>
<text x="110.1" y="137.9">C5</text>
<text x="128.2" y="137.9">YS</text>
<text x="128.9" y="134.6">G</text>
<text x="129" y="133">R</text>
<text x="129.1" y="136.2">B</text>
<text x="133" y="133.9">22</text>
<text x="133" y="132.2">23</text>
<text x="133" y="135.5">24</text>
<text x="133" y="137.2">10</text>
<text x="105.6" y="138.8">13</text>
<text x="105.6" y="140.4">12</text>
<text x="110.1" y="139.5">C6</text>
<text x="110.1" y="141.1">C7</text>
<text x="125.2" y="141.1">HSYNC</text>
<text x="125.2" y="142.8">CSYNC</text>
<text x="126.3" y="139.5">BLEO</text>
<text x="133" y="138.8">7</text>
<text x="133" y="140.4">5</text>
<text x="133" y="142.1">6</text>
<text x="133" y="143.7">2</text>
<text x="43.3" y="147">1</text>
<text x="43.3" y="148.6">2</text>
<text x="121.2" y="149.3">CPUCLK/VDS</text>
<text x="125.3" y="144.4">DHCLK</text>
<text x="125.6" y="146">DLCLK</text>
<text x="133" y="145.3">3</text>
<text x="133" y="148.6">8</text>
<text x="43.3" y="150.2">3</text>
<text x="43.3" y="151.9">4</text>
<text x="43.3" y="153.5">5</text>
<text x="43.3" y="155.2">6</text>
<text x="105.6" y="150.2">58</text>
<text x="105.6" y="155.2">20</text>
<text x="105.6" y="151.9">21</text>
<text x="110.1" y="151">VDD</text>
<text x="110.1" y="155.9">GND/DAC</text>
<text x="110.1" y="152.6">VDD/DAC</text>
<text x="126.5" y="154.2">WAIT</text>
<text x="127.8" y="152.6">INT</text>
<text x="133" y="151.9">25</text>
<text x="133" y="153.5">26</text>
<text x="43.3" y="156.8">7</text>
<text x="43.3" y="158.4">8</text>
<text x="43.3" y="160.1">9</text>
<text x="43.3" y="161.7">10</text>
<text x="106.3" y="156.8">1</text>
<text x="110.1" y="157.5">GND</text>
<text x="127.3" y="157.5">VBB</text>
<text x="133" y="156.8">33</text>
<text x="43.3" y="163.3">11</text>
<text x="43.3" y="165">12</text>
</g>
<g font-size="1" fill="#808080">
<text x="85.8" y="114.8">RST/1.8D</text>
<text x="79.6" y="126.3">CSIDR/5.1D</text>
<text x="143.4" y="129.5">CBDR</text>
<text x="143.4" y="132.8">R/3.1B</text>
<text x="143.4" y="136.1">B/3.1B</text>
<text x="143.5" y="134.4">G/3.1B</text>
<text x="143.6" y="142.6">CSYNC/3.1C</text>
<text x="143.4" y="145.9">DLCLK</text>
<text x="143.4" y="144.3">DHCLK</text>
<text x="143.5" y="149.2">NTSC_SC/3.1C</text>
<text x="143.4" y="154.1">VWAIT/4.1B</text>
<text x="143.5" y="152.4">VINT/1.3D</text>
<text x="66.8" y="160.6">CBDR</text>
<text x="66.8" y="162.3">DLCLK</text>
<text x="66.8" y="163.9">DHCLK</text>
</g>
</svg>
